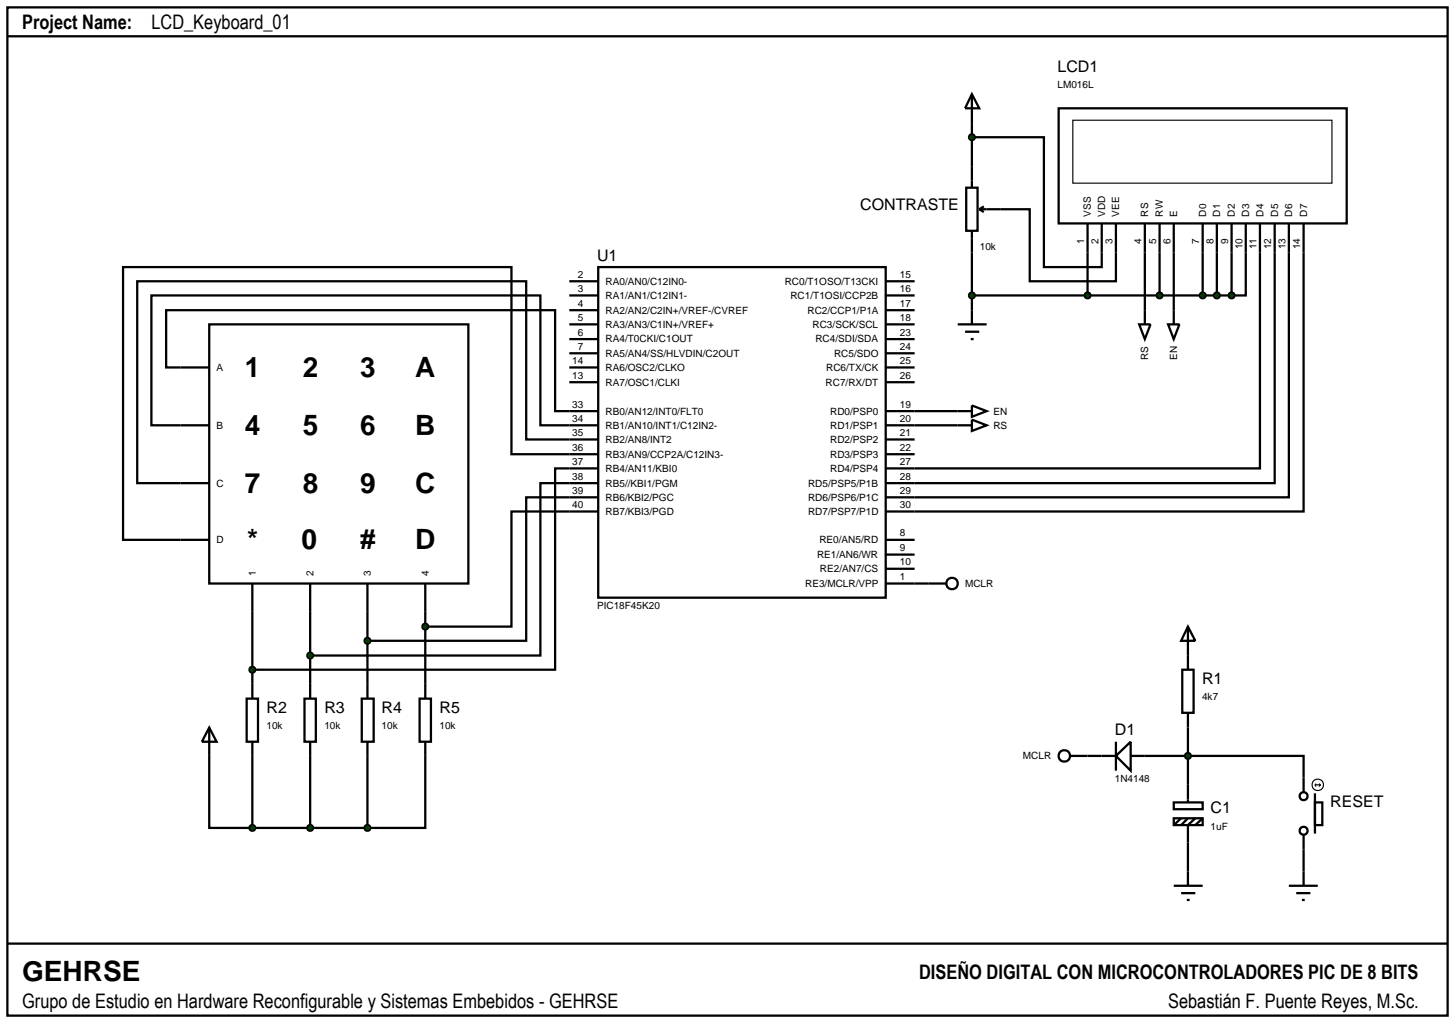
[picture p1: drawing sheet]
<svg xmlns="http://www.w3.org/2000/svg" width="257mm" height="180mm" viewBox="0 0 257 180" stroke-linecap="round" stroke-linejoin="round" font-family="sans-serif">
<g fill="none" stroke="#000" stroke-width=".4">
<path d="M171.4 24.2h12.7v22.9h10.2v-2.6M171.4 21.7v7.6M176.5 36.9h5.1v12.7h15.2v-5.1M36.9 57.2h45.7v45.7h-45.7zM100.4 52.1h5.1M100.4 59.8h5.1M100.4 49.6h5.1M100.4 57.2h5.1M100.4 54.7h5.1M105.5 47.1h50.7v58.3h-50.7zM156.2 52.1h5.1M156.2 59.8h5.1"/>
<path d="M156.2 49.6h5.1M156.2 57.2h5.1M156.2 54.7h5.1M171.4 44.5v10.2M171.4 52.1h45.8M191.8 44.5v7.6M201.9 44.5v10.2M204.5 44.5v7.6M207 44.5v10.2M212.1 44.5v7.6M214.6 44.5v7.6M217.2 44.5v7.6"/>
<path d="M219.7 44.5v7.6h-2.5M222.2 44.5v38.1h-66M224.8 44.5v40.7h-68.6M227.3 44.5v43.2h-71.1M229.9 44.5v45.7h-73.7M36.9 64.8h-7.6v-10.1h68.6v17.8h7.6M36.9 75h-10.2v-22.9h68.6v22.9h10.2M100.4 64.8h5.1M100.4 62.3h5.1M100.4 67.4h5.1M105.5 77.5h-12.7v-27.9h-68.6v35.6h12.7M156.2 72.5h15.2"/>
<path d="M156.2 75h15.2M156.2 64.8h5.1M156.2 62.3h5.1M156.2 67.4h5.1M156.2 77.5h5.1M171.4 71.5l2.6 1-2.6 1zM171.4 74l2.6 1-2.6 1zM105.5 80.1h-15.3v-33h-68.5v48.1h15.2M105.5 82.6h-7.6v35.5h-53.4M105.5 85.2h-10.2v30.4h-40.6M105.5 87.7h-12.7v25.3h-28M105.5 90.2h-15.3v20.3h-15.2"/>
<path d="M156.2 95.2h5.1M156.2 80.1h5.1M156.2 97.8h5.1M44.5 102.9v20.3M54.7 102.9v20.3M64.8 102.9v20.3M75 102.9v20.3M156.2 102.9h7.6M156.2 100.3h5.1M36.9 128.3v17.7h7.6M36.9 128.3l1.3 2.5h-2.6zM43.5 123.2h2v7.6h-2z"/>
<path d="M44.5 130.8v15.2M53.7 123.2h2v7.6h-2zM54.7 130.8v15.2M63.8 123.2h2.1v7.6h-2.1zM64.8 130.8v15.2M74 123.2h2v7.6h-2zM75 130.8v15.2h-10.2M191.8 133.3h2.5M201.9 133.3h28v3.8M209.5 128.3v10.1M44.5 146h20.3M209.5 148.6v5.1"/>
<path d="M229.9 149.8v3.9"/>
</g>
<g fill="#004000" stroke="#000" stroke-width=".4">
<path d="M44.2 117.7l.3-.1-.5 .5zM44.5 117.6l.4 .2 .1 .3zM45 118.1l-.1 .3-.4 .2zM44 118.1l.5 .5-.3-.1z"/>
<path d="M54.4 115.2l.3-.1-.5 .5zM54.7 115.1l.3 .1 .2 .4zM54.7 116.1l.5-.5-.2 .4zM54.2 115.6l.5 .5-.3-.1z"/>
<path d="M64.4 112.7l.4-.2-.5 .5zM64.8 112.5l.4 .2 .1 .3zM64.8 113.5l.5-.5-.2 .4zM64.3 113l.5 .5-.3-.1z"/>
<path d="M74.7 110.1l.3-.1-.5 .5zM75 110l.3 .1 .2 .4zM75.5 110.5l-.1 .3-.4 .2zM74.5 110.5l.5 .5-.4-.2z"/>
</g>
<g fill="#004000">
<path d="M44 118.1l.5-.5 .5 .5-.5 .5z"/>
<path d="M54.7 115.1l.5 .5-.5 .5-.5-.5z"/>
<path d="M64.8 112.5l.5 .5-.5 .5-.5-.5z"/>
<path d="M74.5 110.5l.5-.5 .5 .5-.5 .5z"/>
</g>
<g fill="none" stroke="#000" stroke-width=".4">
<path d="M208.5 118.1h2v7.6h-2zM209.5 110.5l1.3 2.5h-2.5zM209.5 110.5v7.6M194.3 133.3h2.5M196.8 133.3l2.6-2.5v5.1zM196.8 130.8v5.1M199.4 133.3h2.5M209.5 125.7v2.6M209.5 138.4v3.1M229.9 137.1v2.6M231.9 139.9v7.1M207 141.5h5.1v1.2h-5.1z"/>
<path d="M207 144.3h5.1v1.2h-5.1zM207 156.2h5.1M208.3 157.5h2.5M208.3 144.3l-1.3 1.2M209.3 158.7h.5M209.5 153.7v2.5M209.5 144.3l-1.2 1.2M210.8 144.3l-1.3 1.2v3.1M212.1 144.3l-1.3 1.2M227.3 156.2h5.1M228.6 157.5h2.5M229.6 158.7h.5"/>
<path d="M229.9 147.3v2.5M229.9 153.7v2.5M231.9 141.5h1.3v4h-1.3z"/>
<circle cx="229.9" cy="140.4" r=".7"/>
<circle cx="229.9" cy="146.5" r=".7"/>
</g>
<g fill="none" stroke="#000" stroke-width=".2">
<path d="M231.9 138.4h1M231.9 138.4l.2 .3M232.1 138.2l-.2 .2M232.6 138.2l.3 .2M232.9 138.4l-.3 .3"/>
<circle cx="232.4" cy="138.4" r="1.01"/>
</g>
<path d="M209.2 132.9l.3-.1-.5 .5zM209.5 132.8l.3 .1 .2 .4zM209.5 133.8l.5-.5-.1 .3zM209 133.3l.5 .5-.4-.2z" fill="#004000" stroke="#000" stroke-width=".4"/>
<path d="M209.5 132.8l.5 .5-.5 .5-.5-.5z" fill="#004000"/>
<g fill="none" stroke="#000" stroke-width=".4">
<path d="M171.4 16.6l1.3 2.5h-2.5zM171.4 16.6v5.1M186.7 19.1h50.8v20.3h-50.8zM191.8 39.4v5.1M194.3 39.4v5.1M196.8 39.4v5.1M201.9 39.4v5.1M204.5 39.4v5.1M207 39.4v5.1M212.1 39.4v5.1M214.6 39.4v5.1M217.2 39.4v5.1"/>
<path d="M219.7 39.4v5.1M222.2 39.4v5.1M224.8 39.4v5.1M227.3 39.4v5.1M229.9 39.4v5.1M168.9 57.2h5.1M170.2 58.5h2.5M171.2 59.8h.5M171.4 54.7v2.5M200.9 57.2h2l-1 2.6zM201.9 54.7v2.5M206 57.2h2l-1 2.6z"/>
<path d="M207 54.7v2.5M163.8 102.9h3.1M188.7 133.3h3.1"/>
<circle cx="167.9" cy="102.9" r="1.01"/>
<circle cx="187.7" cy="133.3" r="1.01"/>
</g>
<path d="M189.2 21.2h45.7v11.1h-45.7z" fill="none" stroke="#000" stroke-width=".2"/>
<g fill="#004000" stroke="#000" stroke-width=".4">
<path d="M171 23.9l.4-.2-.5 .5zM171.4 23.7l.3 .1 .2 .4zM171.9 24.2l-.1 .3-.4 .2zM170.9 24.2l.5 .5-.4-.2z"/>
<path d="M171.1 51.7l.3-.1-.5 .5zM171.4 51.6l.3 .1 .2 .4zM171.4 52.6l.5-.5-.2 .4zM170.9 52.1l.5 .5-.4-.2z"/>
<path d="M204.1 51.8l.4-.2-.5 .5zM204.5 51.6l.4 .2 .1 .3zM205 52.1l-.1 .3-.4 .2zM204 52.1l.5 .5-.4-.2z"/>
<path d="M211.7 51.8l.4-.2-.5 .5zM212.1 51.6l.3 .1 .2 .4zM212.1 52.6l.5-.5-.2 .4zM211.6 52.1l.5 .5-.4-.2z"/>
<path d="M214.2 51.8l.4-.2-.5 .5zM214.6 51.6l.4 .2 .1 .3zM215.1 52.1l-.1 .3-.4 .2zM214.1 52.1l.5 .5-.4-.2z"/>
<path d="M216.8 51.8l.4-.2-.5 .5zM217.2 51.6l.4 .2 .1 .3zM217.7 52.1l-.1 .3-.4 .2zM216.7 52.1l.5 .5-.4-.2z"/>
</g>
<g fill="#004000">
<path d="M170.9 24.2l.5-.5 .5 .5-.5 .5z"/>
<path d="M171.4 51.6l.5 .5-.5 .5-.5-.5z"/>
<path d="M204 52.1l.5-.5 .5 .5-.5 .5z"/>
<path d="M211.6 52.1l.5-.5 .5 .5-.5 .5z"/>
<path d="M214.6 51.6l.5 .5-.5 .5-.5-.5z"/>
<path d="M216.7 52.1l.5-.5 .5 .5-.5 .5z"/>
</g>
<path d="M170.4 33.1h2v7.6h-2zM171.4 29.3v3.8M172.7 36.9l.8 .5M172.7 36.9h3.8M173.5 36.4l-.8 .5M171.4 40.7v3.8" fill="none" stroke="#000" stroke-width=".4"/>
<g fill="#004000" stroke="#000" stroke-width=".4">
<path d="M191.4 51.8l.4-.2-.5 .5zM191.8 51.6l.4 .2 .1 .3zM192.3 52.1l-.1 .3-.4 .2zM191.3 52.1l.5 .5-.4-.2z"/>
<path d="M44.1 145.7l.4-.2-.5 .5zM44.5 145.5l.4 .2 .1 .3zM45 146l-.1 .3-.4 .2zM44 146l.5 .5-.3-.1z"/>
<path d="M54.4 145.6l.3-.1-.5 .5zM54.7 145.5l.3 .1 .2 .4zM55.2 146l-.2 .4-.3 .1zM54.2 146l.5 .5-.4-.2z"/>
<path d="M64.5 145.6l.3-.1-.5 .5zM64.8 145.5l.3 .1 .2 .4zM65.3 146l-.1 .3-.4 .2zM64.3 146l.5 .5-.4-.2z"/>
</g>
<g fill="#004000">
<path d="M191.8 51.6l.5 .5-.5 .5-.5-.5z"/>
<path d="M44 146l.5-.5 .5 .5-.5 .5z"/>
<path d="M54.7 145.5l.5 .5-.5 .5-.5-.5z"/>
<path d="M64.8 145.5l.5 .5-.5 .5-.5-.5z"/>
</g>
<path d="M1.3 1.3h254v177.8h-254zM1.3 6.4h254M1.3 166.4h254" fill="none" stroke="#000" stroke-width=".4"/>
<g font-size="4.9">
<text x="43.2" y="66.5">1</text>
<text x="53.4" y="66.5">2</text>
<text x="63.5" y="66.5">3</text>
<text x="73.2" y="66.5">A</text>
<text x="43.2" y="76.7">4</text>
<text x="53.4" y="76.7">5</text>
<text x="63.5" y="76.7">6</text>
<text x="73.2" y="76.7">B</text>
<text x="43.2" y="86.9">7</text>
<text x="53.4" y="86.9">8</text>
<text x="63.5" y="86.9">9</text>
<text x="73.2" y="86.9">C</text>
<text x="43.6" y="96.9">*</text>
<text x="53.2" y="96.9">0</text>
<text x="63.5" y="96.9">#</text>
<text x="73.2" y="96.9">D</text>
<text x="3.9" y="173.1">GEHRSE</text>
</g>
<g font-size="3.5">
<text x="3.9" y="5.2">Project Name:</text>
<text x="26.7" y="5.2">LCD_Keyboard_01</text>
<text x="162.1" y="172.7">DISEÑO DIGITAL CON MICROCONTROLADORES PIC DE 8 BITS</text>
<text x="3.9" y="177.8">Grupo de Estudio en Hardware Reconfigurable y Sistemas Embebidos - GEHRSE</text>
<text x="206" y="177.8">Sebastián F. Puente Reyes, M.Sc.</text>
</g>
<g font-size="2.8">
<text x="186.5" y="12.8">LCD1</text>
<text x="151.7" y="37">CONTRASTE</text>
<text x="105.3" y="46">U1</text>
<text x="47" y="125.8">R2</text>
<text x="57.2" y="125.8">R3</text>
<text x="67.3" y="125.8">R4</text>
<text x="77.5" y="125.8">R5</text>
<text x="212" y="120.7">R1</text>
<text x="196.6" y="129.7">D1</text>
<text x="213.5" y="143.5">C1</text>
<text x="234.6" y="142.3">RESET</text>
</g>
<g font-size="1.8">
<text x="186.5" y="15.6">LM016L</text>
<text x="192.4" y="38.2" transform="rotate(-90 192.4 38.2)">VSS</text>
<text x="194.9" y="38.2" transform="rotate(-90 194.9 38.2)">VDD</text>
<text x="197.4" y="38.2" transform="rotate(-90 197.4 38.2)">VEE</text>
<text x="202.5" y="38.2" transform="rotate(-90 202.5 38.2)">RS</text>
<text x="205.1" y="38.2" transform="rotate(-90 205.1 38.2)">RW</text>
<text x="207.6" y="38.2" transform="rotate(-90 207.6 38.2)">E</text>
<text x="212.7" y="38.2" transform="rotate(-90 212.7 38.2)">D0</text>
<text x="215.2" y="38.2" transform="rotate(-90 215.2 38.2)">D1</text>
<text x="217.8" y="38.2" transform="rotate(-90 217.8 38.2)">D2</text>
<text x="220.3" y="38.2" transform="rotate(-90 220.3 38.2)">D3</text>
<text x="222.8" y="38.2" transform="rotate(-90 222.8 38.2)">D4</text>
<text x="225.4" y="38.2" transform="rotate(-90 225.4 38.2)">D5</text>
<text x="227.9" y="38.2" transform="rotate(-90 227.9 38.2)">D6</text>
<text x="230.5" y="38.2" transform="rotate(-90 230.5 38.2)">D7</text>
<text x="172.8" y="44.1">10k</text>
<text x="191.2" y="43" transform="rotate(-90 191.2 43)">1</text>
<text x="193.7" y="43" transform="rotate(-90 193.7 43)">2</text>
<text x="196.2" y="43" transform="rotate(-90 196.2 43)">3</text>
<text x="201.3" y="43" transform="rotate(-90 201.3 43)">4</text>
<text x="203.9" y="43" transform="rotate(-90 203.9 43)">5</text>
<text x="206.4" y="43" transform="rotate(-90 206.4 43)">6</text>
<text x="211.5" y="43" transform="rotate(-90 211.5 43)">7</text>
<text x="214" y="43" transform="rotate(-90 214 43)">8</text>
<text x="216.6" y="43" transform="rotate(-90 216.6 43)">9</text>
<text x="219.1" y="44" transform="rotate(-90 219.1 44)">10</text>
<text x="221.6" y="44" transform="rotate(-90 221.6 44)">11</text>
<text x="224.2" y="44" transform="rotate(-90 224.2 44)">12</text>
<text x="226.7" y="44" transform="rotate(-90 226.7 44)">13</text>
<text x="229.3" y="44" transform="rotate(-90 229.3 44)">14</text>
<text x="101.9" y="49">2</text>
<text x="101.9" y="51.5">3</text>
<text x="106.8" y="50.2">RA0/AN0/C12IN0-</text>
<text x="106.8" y="52.7">RA1/AN1/C12IN1-</text>
<text x="138.4" y="50.2">RC0/T1OSO/T13CKI</text>
<text x="139.4" y="52.7">RC1/T1OSI/CCP2B</text>
<text x="158.7" y="49">15</text>
<text x="158.7" y="51.5">16</text>
<text x="101.9" y="59.2">6</text>
<text x="101.9" y="54.1">4</text>
<text x="101.9" y="56.6">5</text>
<text x="106.8" y="55.3">RA2/AN2/C2IN+/VREF-/CVREF</text>
<text x="106.8" y="57.8">RA3/AN3/C1IN+/VREF+</text>
<text x="142.4" y="55.3">RC2/CCP1/P1A</text>
<text x="143.3" y="57.8">RC3/SCK/SCL</text>
<text x="158.7" y="56.6">18</text>
<text x="158.7" y="59.2">23</text>
<text x="158.7" y="54.1">17</text>
<text x="38.2" y="65.4">A</text>
<text x="100.9" y="64.2">14</text>
<text x="101.9" y="61.7">7</text>
<text x="106.8" y="60.4">RA4/T0CKI/C1OUT</text>
<text x="106.8" y="62.9">RA5/AN4/SS/HLVDIN/C2OUT</text>
<text x="106.8" y="65.4">RA6/OSC2/CLKO</text>
<text x="143.8" y="60.4">RC4/SDI/SDA</text>
<text x="145.7" y="65.4">RC6/TX/CK</text>
<text x="147.1" y="62.9">RC5/SDO</text>
<text x="158.7" y="61.7">24</text>
<text x="158.7" y="64.2">25</text>
<text x="202.5" y="63.5" transform="rotate(-90 202.5 63.5)">RS</text>
<text x="207.6" y="63.5" transform="rotate(-90 207.6 63.5)">EN</text>
<text x="100.9" y="66.8">13</text>
<text x="100.9" y="71.9">33</text>
<text x="106.8" y="68">RA7/OSC1/CLKI</text>
<text x="145.6" y="68">RC7/RX/DT</text>
<text x="158.7" y="66.8">26</text>
<text x="158.7" y="71.9">19</text>
<text x="38.2" y="75.6">B</text>
<text x="100.9" y="74.4">34</text>
<text x="100.9" y="76.9">35</text>
<text x="106.8" y="73.1">RB0/AN12/INT0/FLT0</text>
<text x="106.8" y="75.6">RB1/AN10/INT1/C12IN2-</text>
<text x="146.4" y="73.1">RD0/PSP0</text>
<text x="146.4" y="75.6">RD1/PSP1</text>
<text x="158.7" y="74.4">20</text>
<text x="158.7" y="76.9">21</text>
<text x="175.2" y="73.1">EN</text>
<text x="175.2" y="75.6">RS</text>
<text x="100.9" y="79.5">36</text>
<text x="100.9" y="82">37</text>
<text x="106.8" y="78.1">RB2/AN8/INT2</text>
<text x="106.8" y="80.7">RB3/AN9/CCP2A/C12IN3-</text>
<text x="106.8" y="83.2">RB4/AN11/KBI0</text>
<text x="146.4" y="78.1">RD2/PSP2</text>
<text x="146.4" y="80.7">RD3/PSP3</text>
<text x="146.4" y="83.2">RD4/PSP4</text>
<text x="158.7" y="79.5">22</text>
<text x="158.7" y="82">27</text>
<text x="38.2" y="85.8">C</text>
<text x="100.9" y="84.6">38</text>
<text x="100.9" y="87.1">39</text>
<text x="100.9" y="89.6">40</text>
<text x="106.8" y="85.8">RB5//KBI1/PGM</text>
<text x="106.8" y="88.3">RB6/KBI2/PGC</text>
<text x="142.5" y="85.8">RD5/PSP5/P1B</text>
<text x="142.5" y="88.3">RD6/PSP6/P1C</text>
<text x="158.7" y="84.6">28</text>
<text x="158.7" y="87.1">29</text>
<text x="158.7" y="89.6">30</text>
<text x="38.2" y="95.8">D</text>
<text x="106.8" y="90.8">RB7/KBI3/PGD</text>
<text x="142.5" y="90.8">RD7/PSP7/P1D</text>
<text x="144.5" y="95.8">RE0/AN5/RD</text>
<text x="158.7" y="94.6">8</text>
<text x="45.1" y="101.6" transform="rotate(-90 45.1 101.6)">1</text>
<text x="55.3" y="101.6" transform="rotate(-90 55.3 101.6)">2</text>
<text x="65.4" y="101.6" transform="rotate(-90 65.4 101.6)">3</text>
<text x="75.6" y="101.6" transform="rotate(-90 75.6 101.6)">4</text>
<text x="144.1" y="98.4">RE1/AN6/WR</text>
<text x="144.6" y="100.9">RE2/AN7/CS</text>
<text x="158.7" y="97.2">9</text>
<text x="158.7" y="99.7">10</text>
<text x="105.3" y="107.4">PIC18F45K20</text>
<text x="142" y="103.5">RE3/MCLR/VPP</text>
<text x="158.7" y="102.3">1</text>
<text x="170.2" y="103.5">MCLR</text>
<text x="212" y="123.5">4k7</text>
<text x="47" y="128.6">10k</text>
<text x="57.2" y="128.6">10k</text>
<text x="67.3" y="128.6">10k</text>
<text x="77.5" y="128.6">10k</text>
<text x="180.4" y="133.9">MCLR</text>
<text x="196.6" y="137.9">1N4148</text>
<text x="213.5" y="146.4">1uF</text>
</g>
</svg>
